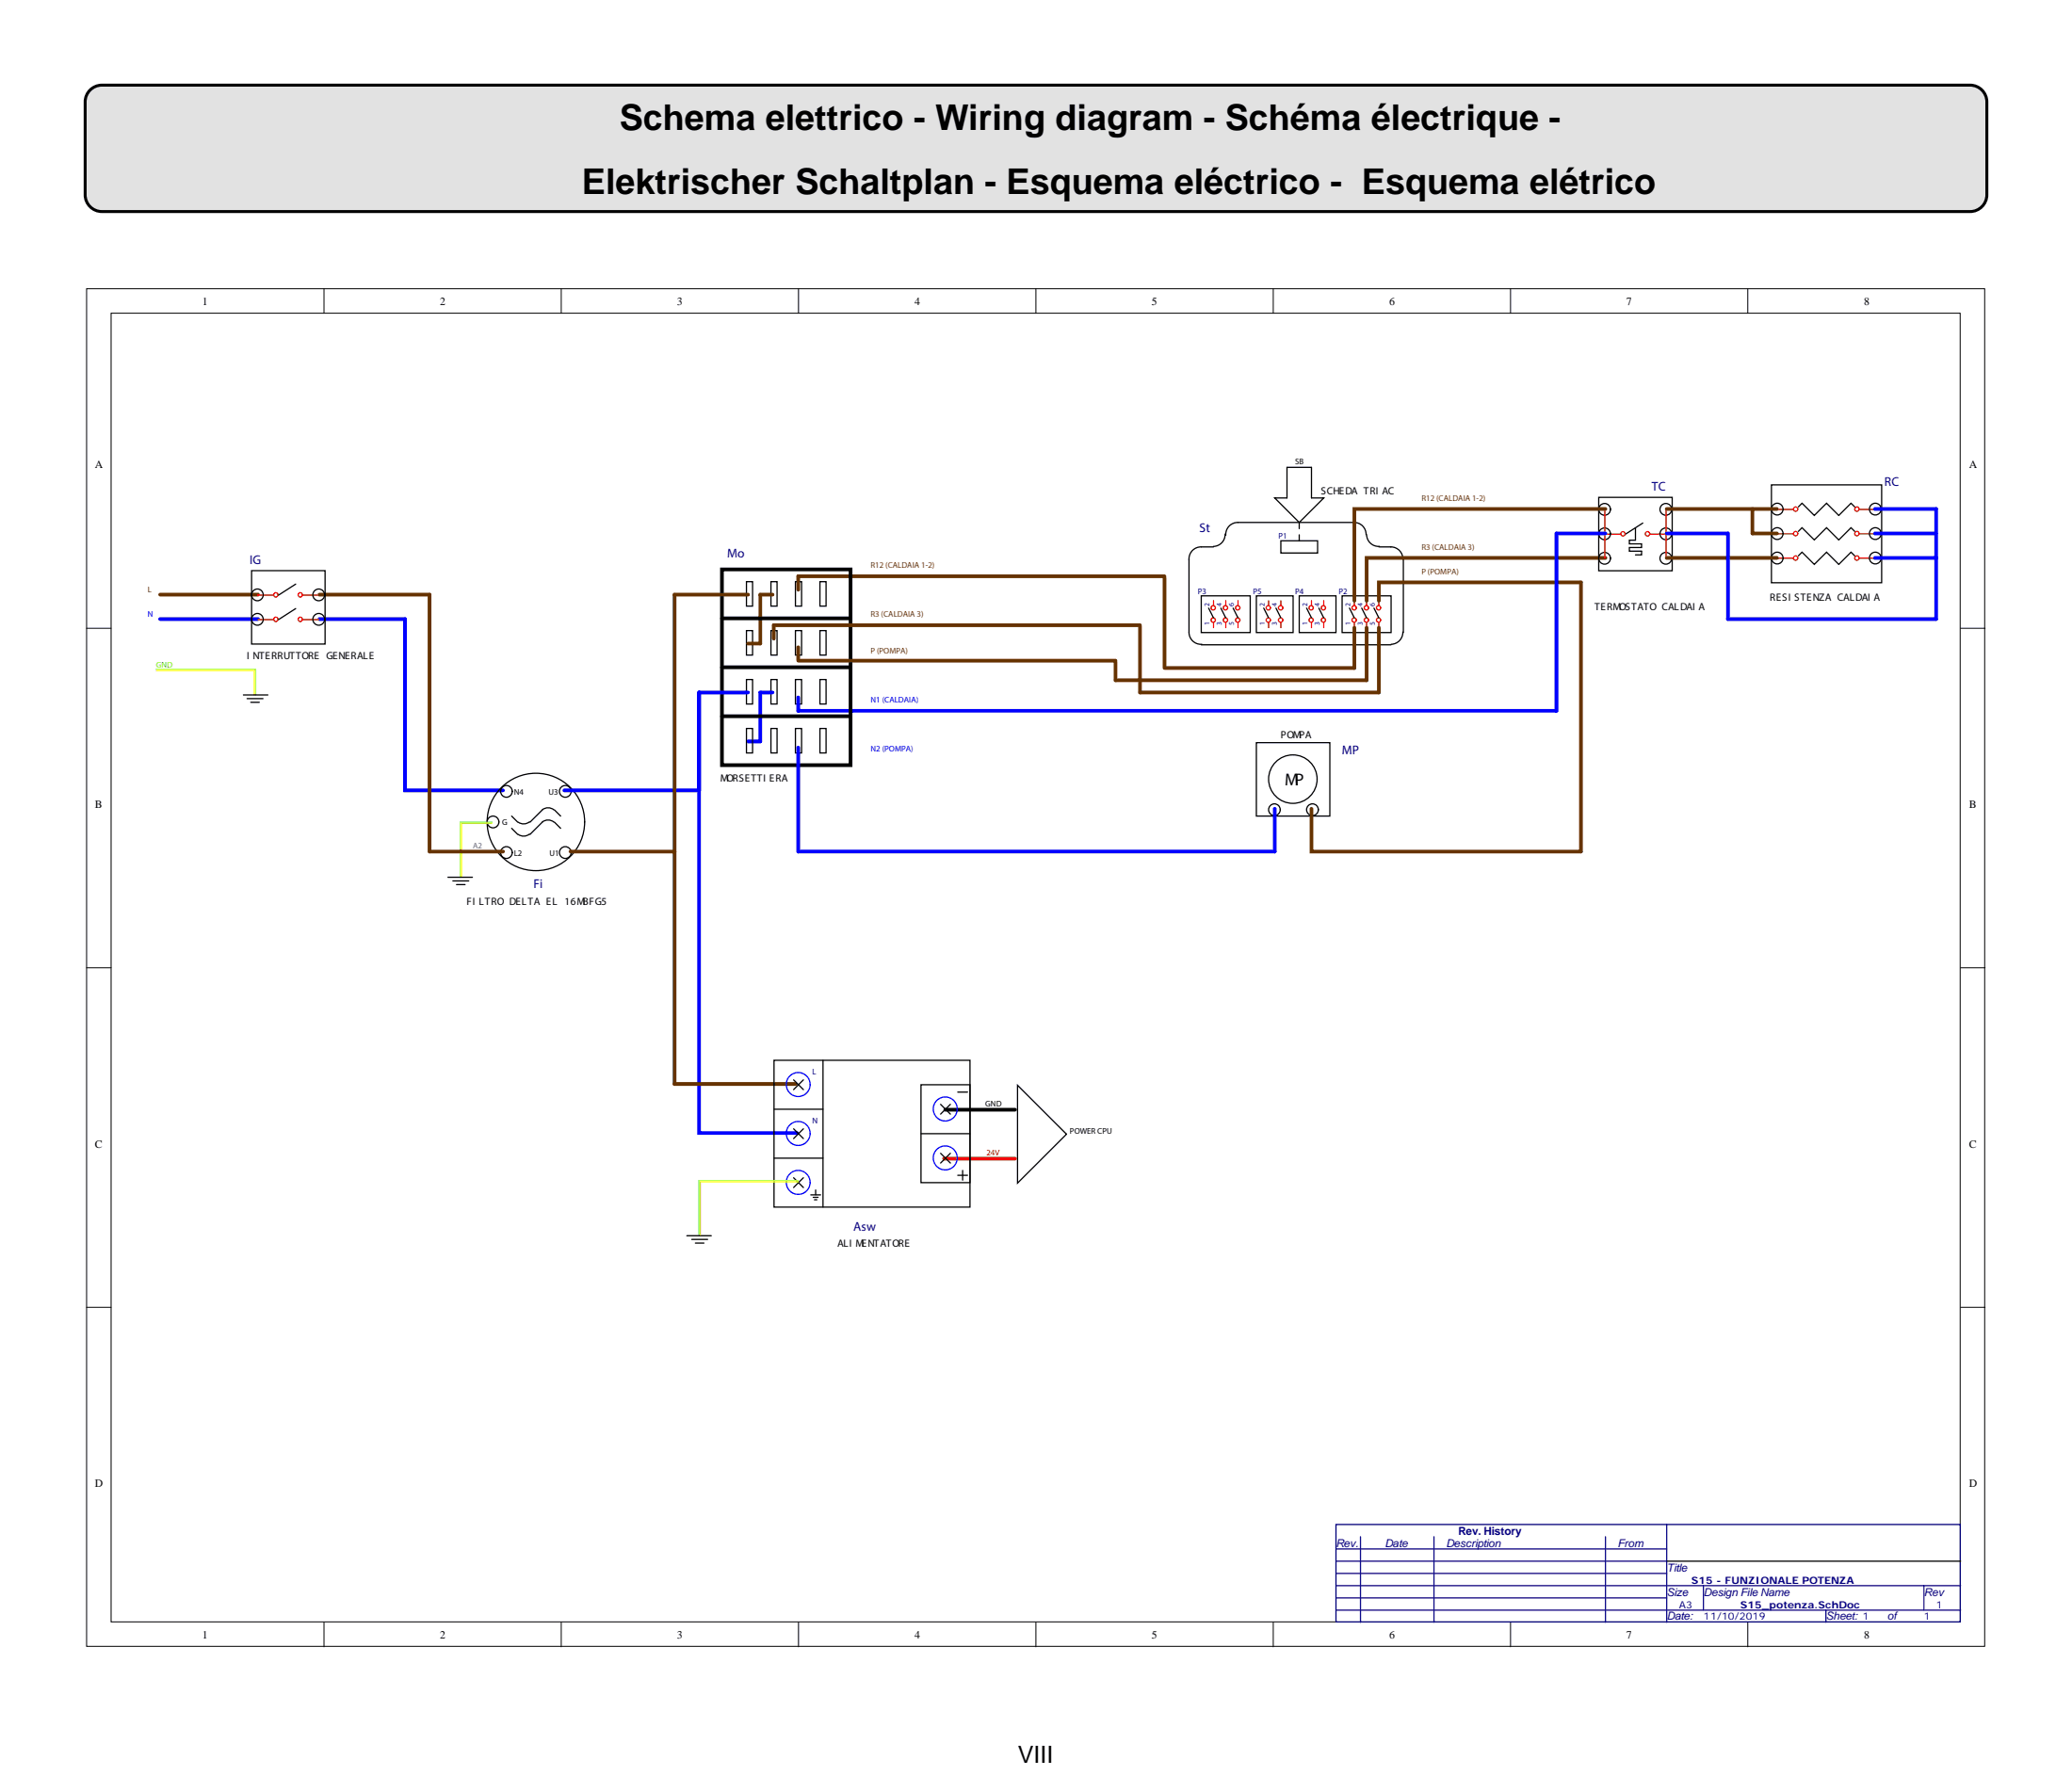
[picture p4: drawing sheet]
<svg xmlns="http://www.w3.org/2000/svg" width="247mm" height="212mm" viewBox="0 0 247 212" stroke-linecap="round" stroke-linejoin="round" font-family="sans-serif">
<path d="M10.7 10.7l.4-.3 .5-.2 .5-.1h222.7a2 2 0 0 1 2 2v11.1a2 2 0 0 1-2 2h-222.7a2 2 0 0 1-2-2v-11.1l.1-.5 .2-.5z" fill="#e2e2e2"/>
<path d="M10.7 10.7l.4-.3 .5-.2 .5-.1h222.7a2 2 0 0 1 2 2v11.1a2 2 0 0 1-2 2h-222.7a2 2 0 0 1-2-2v-11.1l.1-.5 .2-.5z" fill="none" stroke="#000" stroke-width=".35"/>
<path d="M10.3 34.4h226.2v161.8h-226.2z" fill="#fff"/>
<path d="M10.3 34.4h226.2v161.8h-226.2z" fill="none" stroke="#000" stroke-width=".11"/>
<path d="M13.2 37.3h220.4v156h-220.4z" fill="#fff"/>
<g fill="none" stroke="#000" stroke-width=".11">
<path d="M13.2 37.3h220.4v156h-220.4zM38.6 34.4v2.9M66.9 34.4v2.9M95.2 34.4v2.9M123.5 34.4v2.9M151.7 34.4v2.9M180 34.4v2.9M208.3 34.4v2.9M10.3 74.9h2.9M233.7 74.9h2.9M10.3 115.3h2.9M233.7 115.3h2.9"/>
<path d="M10.3 155.8h2.9M233.7 155.8h2.9M38.6 193.4v2.9M66.9 193.4v2.9M95.2 193.4v2.9M123.5 193.4v2.9M151.7 193.4v2.9M180 193.4v2.9M208.3 193.4v2.9"/>
</g>
<path d="M159.2 181.7h74.4v11.6h-74.4z" fill="#fff"/>
<path d="M159.2 181.7h74.4v11.6h-74.4z" fill="none" stroke="#000080" stroke-width=".15"/>
<g fill="none" stroke="#11037f" stroke-width=".15">
<path d="M159.2 189h74.5M159.2 191.9h74.5M159.2 184.6h39.4M159.2 186.1h39.4M159.2 187.5h39.4M159.2 190.4h39.4M162.1 183.1v10.3M170.9 183.1v10.3M191.3 183.1v10.3M198.6 181.7v11.7M203 189v2.9M217.6 191.9v1.5"/>
<path d="M229.3 189v2.9"/>
</g>
<g fill="none" stroke="#000" stroke-width=".15">
<path d="M153.4 55.7h2.9v3.6h1.5l-3 3-2.9-3h1.5zM190.5 59.3h8.8v8.7h-8.8zM211.1 57.8h13.2v11.7h-13.2zM30 68h8.7v8.8h-8.7zM35.2 69.6l-2 1.3M35.2 72.5l-2 1.3M89 69.3h.7v2.9h-.7zM89 75.2h.7v2.9h-.7zM91.9 69.3h.7v2.9h-.7zM91.9 75.2h.7v2.9h-.7zM94.8 69.3h.7v2.9h-.7zM94.8 75.2h.7v2.9h-.7z"/>
<path d="M97.7 75.2h.8v2.9h-.8zM97.7 69.3h.8v2.9h-.8zM141.7 66.6v8.8a1.42 1.42 0 0 0 1.5 1.4M143.2 76.8h22.6M143.2 71h5.8v4.4h-5.8zM144 72.5l.6 1.1M144.6 65.2h-1.4a1.43 1.43 0 0 0-1.5 1.5M145.5 72.5l.6 1.1M146 63.7a1.43 1.43 0 0 1-1.4 1.4M147 72.5l.5 1.1M149.7 71h4.4v4.4h-4.4zM150.6 72.5l.6 1.1"/>
<path d="M152.1 72.5l.6 1.1M152.7 64.5h4.3v1.4h-4.3zM154.8 71h4.4v4.4h-4.4zM155.7 72.5l.6 1.1M157.2 72.5l.6 1.1M160 71h5.8v4.4h-5.8zM160.8 72.5l.6 1.1M161.3 62.3h.1a1.43 1.43 0 0 1 1.4 1.4M161.4 62.3h-13.9a1.43 1.43 0 0 0-1.4 1.5M162.3 72.5l.6 1.1M162.9 63.7a1.43 1.43 0 0 0 1.5 1.4M163.7 72.5l.6 1.1"/>
<path d="M164.3 65.2h1.5M165.7 65.2h.1a1.43 1.43 0 0 1 1.4 1.4M167.2 75.3a1.43 1.43 0 0 1-1.4 1.5M167.3 66.6v8.8M194.9 62.9v1.5h-.7v.4h1.4v.5h-1.4v.4h1.4v.4h-.7M195.8 62.3l-2.1 1.4M214.3 66.2l.5-.4 1.4 1.5 1.5-1.5 1.5 1.5 1.4-1.5 .4 .4M214.3 63.3l.5-.4 1.4 1.5 1.5-1.5 1.5 1.5 1.4-1.5 .4 .4M214.3 60.4l.5-.4 1.4 1.4 1.5-1.4 1.5 1.4 1.4-1.4 .4 .4M29 82.8h2.9M29.4 83.3h1.9M29.9 83.7h1"/>
<path d="M61 98.7l.7 .7M61 97.3l.7 .7M63.1 99.4a1.11 1.11 0 0 1-1.3 .1M63.1 97.9a1.11 1.11 0 0 1-1.3 .1M64.6 96.5l-1.4 1.5M64.6 96.5a1.1 1.1 0 0 1 1.4 0M66 98a1.07 1.07 0 0 0-1.4 0l-1.4 1.4M66.1 98l.7 .7M66.1 96.5l.7 .8M89 81h.7v2.9h-.7zM89 86.8h.7v2.9h-.7zM91.9 81h.7v2.9h-.7z"/>
<path d="M91.9 86.8h.7v2.9h-.7zM94.8 81h.7v2.9h-.7zM94.8 86.8h.7v2.9h-.7zM97.7 86.8h.8v2.9h-.8zM97.7 81h.8v2.9h-.8zM149.7 88.5h8.8v8.8h-8.8zM53.4 104.6h2.9M54 105h1.9M54.4 105.4h1M92.2 132.2h5.9M92.2 138h5.9M92.2 126.4h23.4v17.5h-23.4z"/>
<path d="M94.6 134.5l1.2 1.2M94.6 128.7l1.2 1.2M95.8 134.5l-1.2 1.2M95.8 128.7l-1.2 1.2M98.1 126.4v17.5M109.8 135.1h5.8M109.8 129.3h5.8v11.6h-5.8zM112.1 137.4l1.2 1.2M112.1 131.6l1.2 1.2M113.3 137.4l-1.2 1.2M113.3 131.6l-1.2 1.2M114.1 130.2h1.2"/>
<path d="M114.7 139.5v1.2M121.3 129.3l5.8 5.9-5.8 5.8zM81.9 147.3h2.9M82.4 147.7h1.9M82.9 148.2h1M94.6 140.4l1.2 1.1M95.8 140.4l-1.2 1.1M96.6 142.4h1.2M96.9 142.7h.6M97.1 143h.3M97.2 141.8v.6M114.1 140.1h1.2"/>
<path d="M198.6 186.1h35.1"/>
<circle cx="30.7" cy="70.9" r=".7"/>
<circle cx="30.7" cy="73.8" r=".7"/>
<circle cx="38" cy="73.8" r=".7"/>
<circle cx="38" cy="70.9" r=".7"/>
<circle cx="191.2" cy="60.7" r=".7"/>
<circle cx="191.2" cy="66.5" r=".7"/>
<circle cx="191.2" cy="63.6" r=".7"/>
<circle cx="198.5" cy="60.7" r=".7"/>
<circle cx="198.5" cy="66.5" r=".7"/>
<circle cx="198.5" cy="63.6" r=".7"/>
<circle cx="211.8" cy="60.7" r=".7"/>
<circle cx="211.8" cy="63.6" r=".7"/>
<circle cx="211.8" cy="66.5" r=".7"/>
<circle cx="223.5" cy="60.7" r=".7"/>
<circle cx="223.5" cy="63.6" r=".7"/>
<circle cx="223.5" cy="66.5" r=".7"/>
<circle cx="58.8" cy="98" r=".7"/>
<circle cx="60.4" cy="94.3" r=".7"/>
<circle cx="63.9" cy="98" r="5.8"/>
<circle cx="67.4" cy="94.3" r=".7"/>
<circle cx="151.9" cy="96.5" r=".7"/>
<circle cx="154.1" cy="92.9" r="2.89"/>
<circle cx="156.4" cy="96.5" r=".7"/>
<circle cx="60.4" cy="101.6" r=".7"/>
<circle cx="67.4" cy="101.6" r=".7"/>
</g>
<g fill="none" stroke="#630" stroke-width=".44">
<path d="M19.1 70.9h11.7M38.1 70.9h13.1v30.6h8.8M89.2 70.9h-8.8v58.3h14.4M92.1 70.9h-1.5v5.8h-1.4M95.1 77.1v1.6M95.3 78.7h37.6M135.9 74.5h-43.7v1.6M135.9 74.7v7.8h28.4v-7.7M138.8 68.7h-43.7v1.6M138.8 68.8v10.8M161.4 74.8v4.8h-22.5M162.9 74.8v6.3h-30v-2.2"/>
<path d="M164.3 71.6v-2.2h24.1v32.1h-32.1v-5.1M191.3 66.5h-28.4v5.1M191.3 60.7h-29.9v10.9M198.6 66.5h13.2M198.6 60.7h13.2M208.9 60.7v2.9h2.9M68 101.5h12.4"/>
</g>
<path d="M19.1 73.8h11.7M38.1 73.8h10.2v20.4h11.7M191.3 63.6h-5.8v21.1h-90.4v-1.6M223.5 60.7h7.3v13.1h-24.9v-10.2h-7.3M223.5 63.6h7.3M223.5 66.5h7.3M83.3 82.5h5.9M83.3 82.5v11.7h-16M83.3 82.5v52.5h11.7M92.1 82.5h-1.5v5.9h-1.4M95.1 89.1v12.4h56.8v-5.1" fill="none" stroke="#00f" stroke-width=".44"/>
<g fill="none" stroke="#f00" stroke-width=".15">
<path d="M30.7 70.9h1.9M30.7 73.8h1.9M36.1 70.9h1.8M36.1 73.8h1.9M144.6 71.6v.6M144.6 74.2v.6M146.1 71.6v.6M146.1 74.2v.6M147.5 71.6v.6M147.5 74.2v.6M151.2 71.6v.6M151.2 74.2v.6"/>
<path d="M152.7 71.6v.6M152.7 74.2v.6M156.3 71.6v.6M156.3 74.2v.6M157.8 71.6v.6M157.8 74.2v.6M161.4 71.6v.6M161.4 74.2v.6M162.9 71.6v.6M162.9 74.2v.6M164.3 71.6v.6M164.3 74.2v.6"/>
<path d="M191.3 60.7v5.9M191.3 63.7h1.9M196.7 63.7h1.9M198.6 60.7v5.9M211.9 66.5h1.8M211.9 63.6h1.8M211.9 60.7h1.8M221.6 66.5h1.9M221.6 63.6h1.9M221.6 60.7h1.9"/>
<circle cx="32.9" cy="70.9" r=".26"/>
<circle cx="32.9" cy="73.8" r=".26"/>
<circle cx="35.8" cy="70.9" r=".26"/>
<circle cx="35.8" cy="73.8" r=".26"/>
<circle cx="144.6" cy="72.4" r=".26"/>
<circle cx="144.6" cy="73.9" r=".26"/>
<circle cx="146.1" cy="72.4" r=".26"/>
<circle cx="146.1" cy="73.9" r=".26"/>
<circle cx="147.5" cy="73.9" r=".26"/>
<circle cx="147.5" cy="72.4" r=".26"/>
<circle cx="151.2" cy="73.9" r=".26"/>
<circle cx="151.2" cy="72.4" r=".26"/>
<circle cx="152.6" cy="73.9" r=".26"/>
<circle cx="152.6" cy="72.4" r=".26"/>
<circle cx="156.3" cy="73.9" r=".26"/>
<circle cx="156.3" cy="72.4" r=".26"/>
<circle cx="157.7" cy="72.4" r=".26"/>
<circle cx="157.7" cy="73.9" r=".26"/>
<circle cx="161.4" cy="72.4" r=".26"/>
<circle cx="161.4" cy="73.9" r=".26"/>
<circle cx="162.8" cy="73.9" r=".26"/>
<circle cx="162.8" cy="72.4" r=".26"/>
<circle cx="164.3" cy="72.4" r=".26"/>
<circle cx="164.3" cy="73.9" r=".26"/>
<circle cx="193.4" cy="63.6" r=".26"/>
<circle cx="196.3" cy="63.6" r=".26"/>
<circle cx="214" cy="63.6" r=".26"/>
<circle cx="214" cy="66.5" r=".26"/>
<circle cx="214" cy="60.7" r=".26"/>
<circle cx="221.3" cy="60.7" r=".26"/>
<circle cx="221.3" cy="66.5" r=".26"/>
<circle cx="221.3" cy="63.6" r=".26"/>
</g>
<path d="M18.6 79.8h11.9v3M58.6 98h-3.8v6.6M95.1 140.7h-11.8v6.6" fill="none" stroke="#6f3" stroke-width=".15"/>
<path d="M18.6 79.9h11.7v2.9M58.6 98.1h-3.6v6.5M95.1 140.9h-11.6v6.4" fill="none" stroke="#ff0" stroke-width=".15"/>
<path d="M86 67.9h15.4v23.3h-15.4zM86 73.7h15.4M86 79.5h15.4M86 85.4h15.4M112.7 132.3h8.3" fill="none" stroke="#000" stroke-width=".44"/>
<path d="M112.5 138.1h8.5" fill="none" stroke="#f00" stroke-width=".44"/>
<path d="M154.8 62.3v2.9" fill="none" stroke="#000" stroke-width=".15" stroke-dasharray=".7 .7"/>
<g fill="none" stroke="#00f" stroke-width=".15">
<circle cx="95.1" cy="129.3" r="1.43"/>
<circle cx="95.1" cy="135.1" r="1.43"/>
<circle cx="112.7" cy="132.2" r="1.43"/>
<circle cx="112.7" cy="138" r="1.43"/>
<circle cx="95.1" cy="140.9" r="1.43"/>
</g>
<g font-size="4.2">
<text x="73.8" y="15.5">Schema elettrico - Wiring diagram - Schéma électrique -</text>
<text x="69.4" y="23.1">Elektrischer Schaltplan - Esquema eléctrico - Esquema elétrico</text>
</g>
<text font-size="2.8" x="121.3" y="210.1">VIII</text>
<text font-size="2.1" x="153.1" y="93.6">MP</text>
<g font-size="1.5" fill="#000080">
<text x="196.9" y="58.5">TC</text>
<text x="224.6" y="57.9">RC</text>
<text x="143" y="63.4">St</text>
<text x="29.8" y="67.2">IG</text>
<text x="86.7" y="66.5">Mo</text>
<text x="159.9" y="89.9">MP</text>
<text x="63.6" y="105.8">Fi</text>
<text x="101.7" y="146.6">Asw</text>
</g>
<g font-size="1.3">
<text x="24.1" y="36.3">1</text>
<text x="52.4" y="36.3">2</text>
<text x="80.7" y="36.3">3</text>
<text x="109" y="36.3">4</text>
<text x="137.3" y="36.3">5</text>
<text x="165.6" y="36.3">6</text>
<text x="193.8" y="36.3">7</text>
<text x="222.2" y="36.3">8</text>
<text x="11.3" y="55.8">A</text>
<text x="157.4" y="58.9">SCHEDA TRI AC</text>
<text x="234.7" y="55.8">A</text>
<text x="210.9" y="71.6">RESI STENZA CALDAI A</text>
<text x="190.1" y="72.8">TERMOSTATO CALDAI A</text>
<text x="29.4" y="78.6">I NTERRUTTORE GENERALE</text>
<text x="152.6" y="87.9">POMPA</text>
<text x="85.9" y="93.2">MORSETTI ERA</text>
<text x="11.3" y="96.3">B</text>
<text x="234.7" y="96.3">B</text>
<text x="55.6" y="107.8">FI LTRO DELTA EL 16MBFG5</text>
<text x="11.3" y="136.8">C</text>
<text x="234.7" y="136.8">C</text>
<text x="99.8" y="148.6">ALI MENTATORE</text>
<text x="11.3" y="177.2">D</text>
<text x="234.7" y="177.2">D</text>
<text x="24.1" y="195.3">1</text>
<text x="52.4" y="195.3">2</text>
<text x="80.7" y="195.3">3</text>
<text x="109" y="195.3">4</text>
<text x="137.3" y="195.3">5</text>
<text x="165.6" y="195.3">6</text>
<text x="193.8" y="195.3">7</text>
<text x="222.2" y="195.3">8</text>
</g>
<g font-size="1.3" fill="#000080">
<text x="159.2" y="184.3">Rev.</text>
<text x="165" y="184.3">Date</text>
<text x="172.3" y="184.3">Description</text>
<text x="173.8" y="182.9">Rev. History</text>
<text x="192.8" y="184.3">From</text>
<text x="198.7" y="187.3">Title</text>
<text x="198.7" y="190.2">Size</text>
<text x="203" y="190.2">Design File Name</text>
<text x="229.3" y="190.2">Rev</text>
<text x="198.7" y="193.1">Date:</text>
<text x="217.6" y="193.1">Sheet: 1</text>
<text x="224.9" y="193.1">of</text>
</g>
<g font-size="1.2" fill="#000080">
<text x="200.1" y="191.6">A3</text>
<text x="201.6" y="188.7">S15 - FUNZIONALE POTENZA</text>
<text x="207.4" y="191.6">S15_potenza.SchDoc</text>
<text x="230.8" y="191.6">1</text>
<text x="203" y="193.1">11/10/2019</text>
<text x="229.3" y="193.1">1</text>
</g>
<g font-size="1">
<text x="154.4" y="55.3">SB</text>
<text x="61.3" y="94.7">N4</text>
<text x="65.4" y="94.7">U3</text>
<text x="59.9" y="98.3">G</text>
<text x="61.3" y="102">L2</text>
<text x="65.5" y="102">U1</text>
<text x="117.4" y="131.9">GND</text>
<text x="127.5" y="135.1">POWER CPU</text>
</g>
<g font-size="1" fill="#630">
<text x="169.4" y="59.7">R12 (CALDAIA 1-2)</text>
<text x="169.4" y="65.5">R3 (CALDAIA 3)</text>
<text x="17.6" y="70.6">L</text>
<text x="103.8" y="67.7">R12 (CALDAIA 1-2)</text>
<text x="169.4" y="68.5">P (POMPA)</text>
<text x="103.8" y="73.6">R3 (CALDAIA 3)</text>
<text x="103.8" y="77.9">P (POMPA)</text>
</g>
<g font-size="1" fill="#000080">
<text x="152.4" y="64.2">P1</text>
<text x="142.8" y="70.8">P3</text>
<text x="149.3" y="70.8">P5</text>
<text x="154.4" y="70.8">P4</text>
<text x="159.5" y="70.8">P2</text>
<text x="96.8" y="128">L</text>
<text x="96.8" y="133.9">N</text>
</g>
<g font-size="1" fill="#00f">
<text x="17.6" y="73.6">N</text>
<text x="103.8" y="83.8">N1 (CALDAIA)</text>
<text x="103.8" y="89.6">N2 (POMPA)</text>
</g>
<text font-size="1" fill="#0c0" x="18.6" y="79.5">GND</text>
<text font-size="1" fill="#707070" x="56.3" y="101.1">A2</text>
<text font-size="1" fill="#f00" x="117.6" y="137.7">24V</text>
<g font-size=".9" fill="#000080">
<text x="144.2" y="74.5" transform="rotate(-90 144.2 74.5)">1</text>
<text x="144.2" y="72.3" transform="rotate(-90 144.2 72.3)">2</text>
<text x="145.6" y="74.5" transform="rotate(-90 145.6 74.5)">3</text>
<text x="145.6" y="72.3" transform="rotate(-90 145.6 72.3)">4</text>
<text x="147.1" y="74.5" transform="rotate(-90 147.1 74.5)">5</text>
<text x="147.1" y="72.3" transform="rotate(-90 147.1 72.3)">6</text>
<text x="150.7" y="74.5" transform="rotate(-90 150.7 74.5)">1</text>
<text x="150.7" y="72.3" transform="rotate(-90 150.7 72.3)">2</text>
<text x="152.2" y="74.5" transform="rotate(-90 152.2 74.5)">3</text>
<text x="152.2" y="72.3" transform="rotate(-90 152.2 72.3)">4</text>
<text x="155.8" y="74.5" transform="rotate(-90 155.8 74.5)">1</text>
<text x="155.8" y="72.3" transform="rotate(-90 155.8 72.3)">2</text>
<text x="157.3" y="74.5" transform="rotate(-90 157.3 74.5)">3</text>
<text x="157.3" y="72.3" transform="rotate(-90 157.3 72.3)">4</text>
<text x="160.9" y="74.5" transform="rotate(-90 160.9 74.5)">1</text>
<text x="160.9" y="72.3" transform="rotate(-90 160.9 72.3)">2</text>
<text x="162.4" y="74.5" transform="rotate(-90 162.4 74.5)">3</text>
<text x="162.4" y="72.3" transform="rotate(-90 162.4 72.3)">4</text>
<text x="163.9" y="74.5" transform="rotate(-90 163.9 74.5)">5</text>
<text x="163.9" y="72.3" transform="rotate(-90 163.9 72.3)">6</text>
</g>
</svg>
